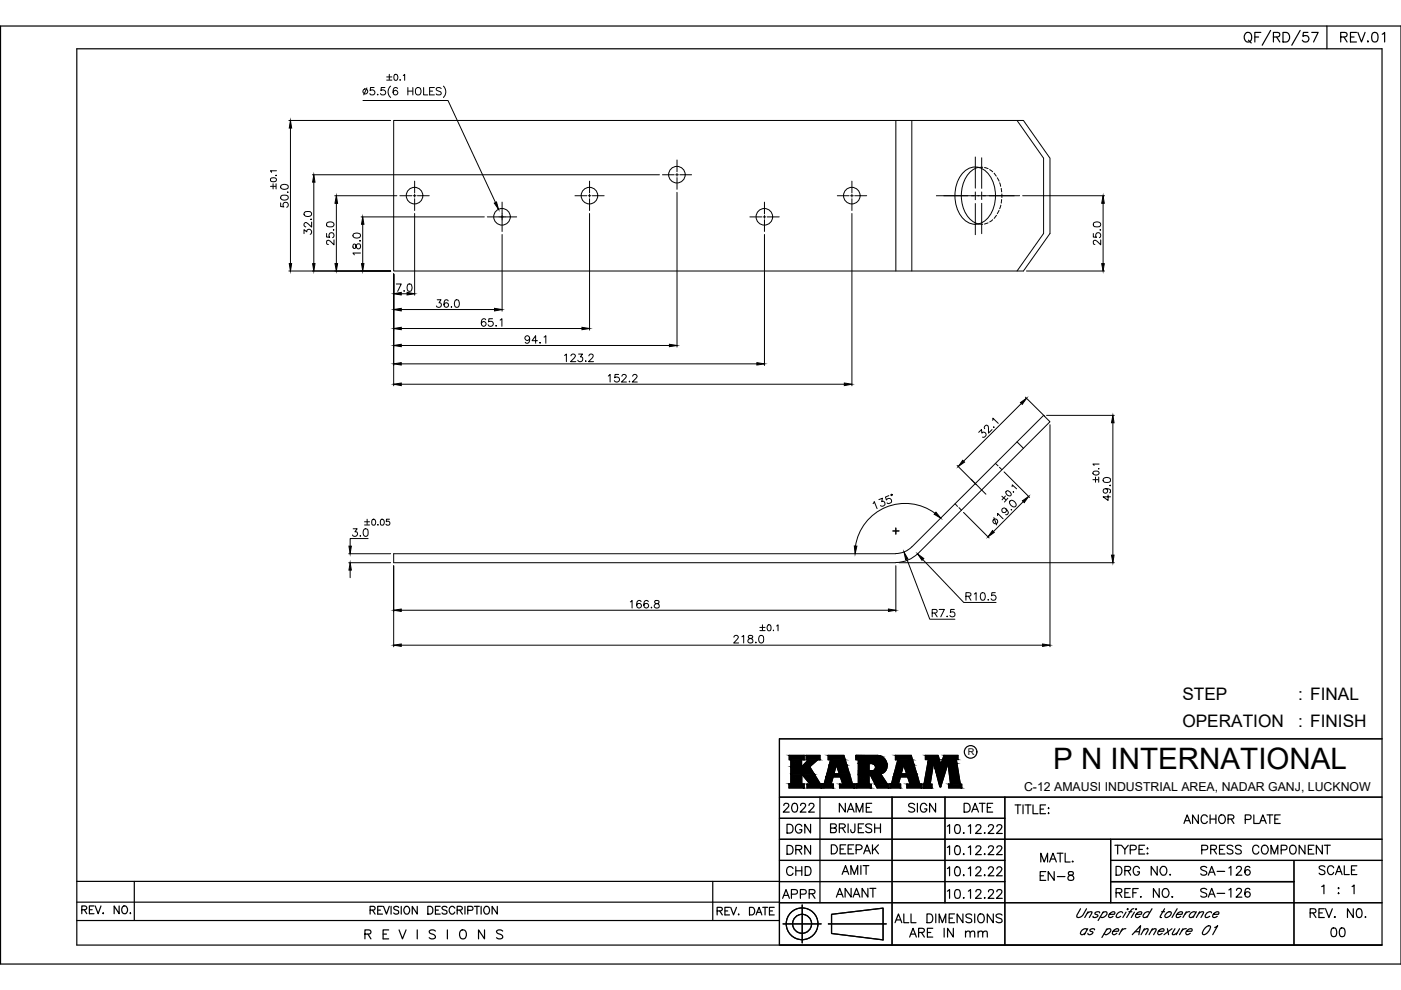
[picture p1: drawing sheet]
<svg xmlns="http://www.w3.org/2000/svg" width="297mm" height="210mm" viewBox="0 0 297 210" stroke-linecap="round" stroke-linejoin="round" font-family="sans-serif">
<!-- layer: 4 -->
<g fill="none" stroke="#000" stroke-width=".21">
<path d="M77.8 18.6l-.7 1.5M79.3 18.6h-.7l-.1 .6a.57 .57 0 0 1 .8 0 .57 .57 0 0 1 0 .8 .57 .57 0 0 1-.9-.2M81.6 18.6h-.8v.6a.58 .58 0 0 1 .8 0 .58 .58 0 0 1-.1 .9 .58 .58 0 0 1-.8-.3M82 16.3h1.1M82 17h1.1M82.5 15.8v1.1M82.8 18.3a1.58 1.58 0 0 0 0 2.4M83.7 15.8a.63 .63 0 0 1 .7 .5 .63 .63 0 0 1-.4 .7h-.2a.87 .87 0 0 1-.1-1.2zM84.3 18.8l-.1-.2a.51 .51 0 0 0-.8 .3 .88 .88 0 0 0 .4 1.2 .49 .49 0 0 0 .5-.4 .49 .49 0 0 0-.4-.6 .49 .49 0 0 0-.6 .5M84.8 16.9v.1zM85.5 16l.3-.2v1.2M86.5 18.6v1.5"/>
<path d="M86.5 19.3h1M87.5 18.6v1.5M88.2 18.8a.59 .59 0 0 1 .7-.2 .59 .59 0 0 1 .4 .5v.4a.59 .59 0 0 1-.6 .6 .59 .59 0 0 1-.6-.6zM89.8 18.6v1.5h.9M91.1 19.3h.6M92.1 18.6h-1v1.5h1M93.5 18.8a.6 .6 0 0 0-1 .1l.1 .2 .8 .3 .1 .3-.1 .4h-.8l-.1-.2M94 18.3a1.67 1.67 0 0 1 0 2.4M57.3 39.5h1.1M57.4 37.9l.5-.2a.53 .53 0 0 1 .7 .5 .72 .72 0 0 1-1.3 0zM57.9 39v1.1M58.5 37.1v.2z"/>
<path d="M58.5 39v1.1M58.6 36.2h-1.3l.3 .3M59.6 39.3l.6-.2a.74 .74 0 0 1 .9 .6 .92 .92 0 0 1-1.6 0zM61.2 25.5h21.6M61.6 27.1v28.8M66.2 37.1h73.6M66.5 38.6v17.3M76.9 21.3h18.1l10.1 21.6M80 20.1h.2zM59.5 43v.8l.7 .1a.56 .56 0 0 1 0-.9 .56 .56 0 0 1 .8 .1 .56 .56 0 0 1-.2 .9M59.6 41.6l.6-.2a.68 .68 0 0 1 .9 .6 .86 .86 0 0 1-.8 .4 .86 .86 0 0 1-.8-.6zM60.9 40.7h.2z"/>
<path d="M61.2 57.5h21.6M64.5 49.5v-.8l.6 .5a.53 .53 0 0 1 .8-.5 .53 .53 0 0 1-.1 1M64.5 45.1l.6-.3a.68 .68 0 0 1 1 .5 .82 .82 0 0 1-.8 .6 .82 .82 0 0 1-.8-.6zM66 46.4v.2zM66.1 47.1v1l-.8-.7-.5-.2-.3 .3v.3l.3 .3M69.2 49.5v.8h.7a.56 .56 0 0 1 0-.8 .56 .56 0 0 1 .9 .1 .56 .56 0 0 1-.3 .8M69.3 47.3a.91 .91 0 0 1 1.5 .4l-.3 .4h-1a.58 .58 0 0 1-.2-.8zM70.7 48.7v.1zM70.8 50.9v1l-.8-.7-.5-.3-.2 .2-.1 .4 .2 .3h.2M71 41.5h13.1M71.3 43.1v12.8M74.9 51.8a.61 .61 0 0 0 .1 .9l.4-.1 .1-.5a.47 .47 0 0 1 .5-.4 .47 .47 0 0 1 .4 .4l-.1 .6a.61 .61 0 0 1-.7-.1 .61 .61 0 0 1-.2-.6l-.2-.3z"/>
<path d="M74.9 49.6l.6-.2a.7 .7 0 0 1 .9 .6 .87 .87 0 0 1-.8 .5 .87 .87 0 0 1-.8-.6zM76.4 51v.2zM76.4 53.7h-1.6l.3 .3M76.6 46h26.1M76.9 47.6v8.3M83.5 58.1v23.7M87.9 45.3v17.3M105.8 46h1.3M106.5 45.4v1.2M106.5 49.7v16.3M125 45.3v24.7M143.5 40.8v32.8"/>
<path d="M162.1 49.7v27.8M180.6 45.3v36.5M216.8 41.5h17.4M217.6 57.5h16.6M231.8 49.5v.8h.7a.56 .56 0 0 1 0-.8 .56 .56 0 0 1 .8 .1 .56 .56 0 0 1-.2 .8M231.8 47.3a.91 .91 0 0 1 1.6 .4l-.3 .4h-1a.58 .58 0 0 1-.3-.8zM233.3 48.7v.1zM233.4 50.9v1l-1.2-1-.4 .2v.1v.5l.3 .1M233.9 43.1v12.8M84 60.2h1.1l-.8 1.6M85.1 62.3h1.2M85.1 65.6h19.7"/>
<path d="M85.1 69.7h38.3M85.1 73.3h56.8M85.1 77.1h75.4M85.7 61.7v.1zM86.5 60.3a.58 .58 0 0 1 .8 .2l.1 .4a.68 .68 0 0 1-.6 .9 1.03 1.03 0 0 1-.3-1.5zM92.7 63.6h.8l-.4 .6a.53 .53 0 0 1 .3 .8 .53 .53 0 0 1-.9-.1M95 63.8l-.4-.2a.87 .87 0 0 0-.5 .8 .87 .87 0 0 0 .5 .8 .49 .49 0 0 0 .5-.5 .49 .49 0 0 0-.5-.5 .49 .49 0 0 0-.5 .5M95.7 65.1h.1zM96.5 63.6a.5 .5 0 0 1 .8 .3l.1 .4a.68 .68 0 0 1-.6 .9 1.03 1.03 0 0 1-.3-1.6zM103 67.8l-.1-.1a.51 .51 0 0 0-.8 .2 .79 .79 0 0 0 .5 1.3 .5 .5 0 0 0 .5-.5 .5 .5 0 0 0-.5-.5 .5 .5 0 0 0-.5 .4M104.4 67.6h-.7l-.1 .7a.58 .58 0 0 1 .9-.1 .58 .58 0 0 1-.2 .9 .58 .58 0 0 1-.8-.3M105.1 69.1h.2z"/>
<path d="M106 67.9l.4-.3v1.6M112.3 71.7a.51 .51 0 0 1-.7 .5 .51 .51 0 0 1-.2-.8 .51 .51 0 0 1 .8 0 .83 .83 0 0 1-.5 1.4l-.3-.2M113.9 72.2h-1.1l.8-1v1.6M114.5 72.6v.2zM115.3 71.5l.4-.3v1.6M119.7 75.4l.4-.3v1.6M121.1 75.5l.3-.4h.3l.3 .3-.3 .5-.7 .8h1.1M122.7 75.1h.8l-.5 .6a.55 .55 0 0 1 .4 .8 .55 .55 0 0 1-.9-.1M124.1 76.6h.2zM124.9 75.5l.3-.4 .4 .1 .2 .2-.3 .5-.7 .8h1M129 79.7l.4-.3v1.6M131.2 79.4h-.8l-.1 .7a.58 .58 0 0 1 .9 0 .58 .58 0 0 1-.1 .9 .58 .58 0 0 1-.9-.3"/>
<path d="M131.9 79.8l.3-.4h.2l.4 .5-1 1.1h1M134.1 79.8l.3-.4h.3l.4 .5-1 1.1h1M85.1 81.5h93.9M133.4 80.9h.1zM202.9 98.7l4.1 4.1M207.5 91.7l.6-.6 .1 .7a.53 .53 0 0 1 .7 0 .53 .53 0 0 1 .1 .7 .53 .53 0 0 1-.7 .2M208.8 90.9l-.1-.5 .5-.3a.47 .47 0 0 1 .4 .6v1.1l.7-.7M210.5 89.1v-.4l1.2 1.1M210.7 90.5l.1 .1zM216.5 85.6l-12.2 12.2M217.4 84.2l4.1 4.1M221.9 88.1h14.3"/>
<path d="M222.6 90.1v47M232.9 99.3v.2zM233 98.4h-1.3l.3 .3M236 89.6v28.1M73.9 119.3h8.9M73.9 117.4h8.9M74.9 112.1h.8l-.4 .6a.52 .52 0 0 1 .4 .9 .52 .52 0 0 1-1-.2M78 114.2h-3.8v1.6M83.5 119.9v17.2M185.1 106.8l.3-.4 .6 1.4M186.3 105.9l.8-.3-.2 .8a.54 .54 0 0 1 .7 .6 .54 .54 0 0 1-.9 .2M188.5 105.1l-.8 .3 .2 .6a.56 .56 0 0 1 .8-.3 .56 .56 0 0 1 .2 .9 .56 .56 0 0 1-.8 0"/>
<path d="M189.3 112.6h1.3M189.9 111.9v1.4M189.9 119.9v9.8M190.6 119.3h45.6M192.3 118.5l4.8 12.8h5.4M195.7 118.6l8.6 9.1h6.9M198.2 108.8a10.6 10.6 0 0 0-16.8 7M204.3 108.6l5.4 5.5M210.7 109.7l.6 1.6M211.5 109.3v-.4l1.2 1.1M212.4 105.2l.8 .7M212.9 100l5.4 5.5"/>
<path d="M213.2 105.2l-.7 .8M213.3 107.9a.51 .51 0 0 1-.3 .8 .51 .51 0 0 1-.6-.5 .51 .51 0 0 1 .6-.5l.3 .2a.8 .8 0 0 1 .3 1.2h-.4M213.3 104.2h.1a.69 .69 0 0 1 .8 .1 .69 .69 0 0 1 .1 .8l-.7-.1-.4-.6zM213.7 105.6l-.7 .8M214.2 106.1a.88 .88 0 0 1 1 .3 .88 .88 0 0 1 .1 1 .88 .88 0 0 1-1-.3 .88 .88 0 0 1-.1-1zM214.4 108l.1 .1zM214.6 103.2v-.4l.9 .8M214.8 104.3l.1 .1zM216.9 106.4l-6.3 6.3M231.7 101.7h1.1M231.8 100l.5-.1a.55 .55 0 0 1 .7 .4 .7 .7 0 0 1-.7 .4 .7 .7 0 0 1-.6-.5zM232.3 101.1v1.1"/>
<path d="M232.9 101.1v1.1M234 101.5a.79 .79 0 0 1 .9-.3 .79 .79 0 0 1 .5 .9l-.3 .1h-.9a.51 .51 0 0 1-.2-.7zM234.4 103.6a.49 .49 0 0 1 .4 .7 .49 .49 0 0 1-.7 .2 .49 .49 0 0 1 0-.8l.3-.1a.76 .76 0 0 1 1 .6v.3h-.2M234.9 105v1.1l-1-.8h1.5M235.4 102.8v.2zM74.2 120.9v1.6M85.1 136.8h136M85.1 129.4h103.3M133.6 127.6l.4-.3v1.6M135.9 127.6a.44 .44 0 0 0-.7-.2 .9 .9 0 0 0 .3 1.5 .5 .5 0 0 0 .5-.5 .5 .5 0 0 0-.5-.5 .5 .5 0 0 0-.5 .5M137.4 127.6a.44 .44 0 0 0-.6-.2 .9 .9 0 0 0 .3 1.5 .5 .5 0 0 0 .4-.5 .5 .5 0 0 0-.5-.5 .5 .5 0 0 0-.5 .5M138 128.8h.2z"/>
<path d="M138.9 127.4a.33 .33 0 0 0 .2 .5l.2 .1a.47 .47 0 0 1 .5 .4 .47 .47 0 0 1-.4 .5l-.6-.2a.57 .57 0 0 1 .1-.6 .57 .57 0 0 1 .6-.2 .33 .33 0 0 0 .1-.5zM155.6 135.1l.3-.4h.3l.3 .3-.2 .6-.7 .7h1M157.3 135l.4-.3v1.6M158.7 134.8v.5l.5 .1a.47 .47 0 0 1 .4 .4 .47 .47 0 0 1-.4 .5l-.5-.1a.61 .61 0 0 1 0-.7 .61 .61 0 0 1 .6-.2h.2l.1-.4a.65 .65 0 0 0-.9-.1zM160.2 136.2h.1zM161.1 134.8a.51 .51 0 0 1 .8 .2v.4a.68 .68 0 0 1-.4 .9h-.2a.99 .99 0 0 1-.2-1.5zM161.1 133h1.1M161.1 133.7h1.1M161.7 132.5v1.1M162.8 132.5h.3a.76 .76 0 0 1 0 1.2h-.3l-.2-.5zM164 133.6v.1zM164.7 132.7l.3-.2v1.2"/>
<path d="M197.6 130l.9-.1 .2-.3-.1-.3-1-.1v1.6M198.1 130l.6 .8M199.1 129.2h1.1l-.7 1.6M200.7 130.7h.2zM202.3 129.2h-.7l-.1 .7a.56 .56 0 0 1 .8 0 .56 .56 0 0 1-.1 .8 .56 .56 0 0 1-.8-.2M204.8 126.4l.9-.1 .1-.5-1-.1v1.6M205.3 126.4l.6 .9M206.6 126l.4-.3v1.6M208.1 125.7a.51 .51 0 0 1 .7 .3l.1 .3a.74 .74 0 0 1-.6 1 1.05 1.05 0 0 1-.2-1.6zM209.5 127.2h.1zM211 125.7h-.7l-.1 .6a.56 .56 0 0 1 .9 0 .56 .56 0 0 1-.2 .9 .56 .56 0 0 1-.8-.3"/>
<circle cx="77.5" cy="19.4" r=".53"/>
<circle cx="189" cy="104.9" r=".15"/>
<circle cx="211" cy="110.5" r=".52"/>
</g>
<g fill="#000" stroke="#000" stroke-width=".21">
<path d="M61.6 25.5l.2 1.6h-.5zM66.5 37.1l.3 1.5h-.5zM61.3 55.9h.5l-.2 1.6zM66.3 55.9h.5l-.3 1.6zM71.3 41.5l.3 1.6h-.6zM71 55.9h.6l-.3 1.6zM76.9 46l.3 1.6h-.5zM76.7 55.9h.5l-.3 1.6zM104.8 43.1l.5-.3 .4 1.6zM233.6 55.9h.5l-.2 1.6zM233.9 41.5l.2 1.6h-.5zM83.5 62.3l1.6-.3v.5z"/>
<path d="M83.5 65.6l1.6-.2v.5zM83.5 69.7l1.6-.3v.5zM83.5 73.3l1.6-.3v.5zM83.5 77.1l1.6-.2v.5zM86.3 62l1.6 .3-1.6 .2zM104.8 65.4l1.7 .2-1.7 .3zM123.4 69.4l1.6 .3-1.6 .2zM141.9 73l1.6 .3-1.6 .2zM160.5 76.9l1.6 .2-1.6 .3zM83.5 81.5l1.6-.3v.6zM179 81.2l1.6 .3-1.6 .3zM204.1 97.6l.4 .4-1.3 .9z"/>
<path d="M216.4 85.4l1.3-1-1 1.3zM236 88.1l.2 1.5h-.5zM74 115.8h.5l-.3 1.6zM181.1 115.8h.6l-.4 1.6zM191.7 117.1l.8 1.4-.5 .1zM194.5 117.4l1.4 1-.4 .4zM198.4 108.6l1.1 1.3-1.4-.9zM210.4 112.5l.4 .4-1.3 .9zM216.8 106.2l1.3-.9-.9 1.3zM235.7 117.7h.5l-.2 1.6zM74.2 119.3l.3 1.6h-.5zM83.5 136.8l1.6-.3v.5z"/>
<path d="M83.5 129.4l1.6-.3v.5zM188.4 129.1l1.5 .3-1.5 .2zM221.1 136.5l1.5 .3-1.5 .2z"/>
</g>
<!-- layer: 1 -->
<g fill="none" stroke="#000" stroke-width=".21">
<path d="M83.5 25.5h133.5l5.6 8v16l-5.6 8h-133.5zM189.9 25.5v32M193.3 25.5v32M204.2 36.6a3.4 3.4 0 0 1 5.6 .6 7.6 7.6 0 0 1-1.1 9.7 3.4 3.4 0 0 1-5-1.1 7.8 7.8 0 0 1 .5-9.2zM207.4 35.5a5.5 5.5 0 0 0-3.5 5 6.7 6.7 0 0 0 2.9 6.7l.6 .3M215.6 25.5l5.7 8v16l-5.7 8M215.6 93.7l1.4 1.4M189.9 117.4h-106.4v1.9h106.4M194.7 117.3a6.7 6.7 0 0 1-4.8 2M194.7 117.3l27.9-27.9-1.3-1.3-28 27.9a4.8 4.8 0 0 1-3.4 1.4"/>
<circle cx="143.5" cy="37" r="1.76"/>
<circle cx="87.9" cy="41.5" r="1.76"/>
<circle cx="106.4" cy="46" r="1.76"/>
<circle cx="125" cy="41.5" r="1.76"/>
<circle cx="162.1" cy="46" r="1.76"/>
<circle cx="180.6" cy="41.5" r="1.76"/>
</g>
<!-- layer: 3 -->
<g fill="none" stroke="#000" stroke-width=".21">
<path d="M208.4 35.5h-.9M208.7 35.5l.8 .2M209.8 36l.7 .4M210.8 36.7l.4 .7M211.4 37.7l.4 .7M211.9 38.7l.3 .8M212.3 39.9l.1 .8M207.5 47.5l.9 .1M209.5 47.3l-.8 .2M210.5 46.6l-.7 .4M211.3 45.6l-.5 .7M211.8 44.6l-.4 .7"/>
<path d="M212.2 43.5l-.3 .8M212.4 42.3l-.1 .8M212.4 41.1v.8M211.1 98.3l.5 .5M211.9 99.1l.5 .5M202.5 106.8l.5 .6M203.3 107.6l.6 .6"/>
</g>
<!-- layer: 2 -->
<g fill="none" stroke="#000" stroke-width=".21">
<path d="M87.9 38.4v2.5M125 38.4v2.5M140.4 37.1h2.5M143.2 37.1h.6M143.5 33.9v2.5M143.5 36.8v.6M143.5 37.6v2.5M144.1 37.1h2.5M180.6 38.4v2.5M206.8 33.3v6.6M208.1 33.5v6.4M84.8 41.5h2.5"/>
<path d="M87.6 41.5h.6M87.9 41.2v.6M87.9 42.1v2.5M88.5 41.5h2.5M103.3 46h2.6M106.2 46h.6M106.5 42.9v2.5M106.5 45.7v.6M106.5 46.6v2.5M107 46h2.5M121.9 41.5h2.5M124.7 41.5h.6"/>
<path d="M125 41.2v.6M125 42.1v2.5M125.6 41.5h2.5M159 46h2.5M161.8 46h.6M162.1 42.9v2.5M162.1 45.7v.6M162.1 46.6v2.5M162.7 46h2.5M177.5 41.5h2.5M180.3 41.5h.6M180.6 41.2v.6"/>
<path d="M180.6 42.1v2.5M181.2 41.5h2.6M198.5 41.5h17.7M206.8 40.7v1.6M206.8 43.2v6.6M208.1 40.7v1.6M208.1 43.1v6.4M205.9 101.6l3.1 3.2"/>
</g>
<!-- layer: LAYOUT -->
<g fill="none" stroke="#000" stroke-width=".25">
<path d="M.1 5.5h296.9v198.9h-296.9zM16.3 10.3h276.7v190.1h-276.7zM264 7.2a.75 .75 0 0 1 .9-.3 .75 .75 0 0 1 .5 .7 .89 .89 0 0 1-.2 1 .89 .89 0 0 1-1 .2 1.19 1.19 0 0 1-.2-1.6zM264.7 8.5l.6 .6M266.1 7.8h.8M267.3 6.9h-1.2v2M269.4 6.4l-1.8 3.2M270 7.8l1.2-.1 .1-.3v-.4l-.4-.1h-.9v2M270.7 7.8l.6 1.1M272 6.9h.7a1.06 1.06 0 0 1 .7 1 1.06 1.06 0 0 1-.7 1h-.7zM275.7 6.4l-1.8 3.2M277.3 6.9h-1v.8a.74 .74 0 0 1 1.1 0 .74 .74 0 0 1-.2 1.1 .74 .74 0 0 1-1.1-.3"/>
<path d="M278.1 6.9h1.4l-1 2M281.3 5.5v4.8M284.3 7.8l1.1-.1 .2-.3-.1-.4-.4-.1h-.8v2M284.9 7.8l.7 1.1M286.3 7.8h.8M287.6 6.9h-1.3v2h1.3M287.9 6.9l.8 2 .7-2M290 8.7l.1 .1-.1 .1zM291.1 7a.69 .69 0 0 1 1 .3 1.77 1.77 0 0 1-.2 1.5 .69 .69 0 0 1-1-.3 1.73 1.73 0 0 1 .2-1.5zM293.1 7.3l.5-.4v2M293 156.6h-127.7v43.8h127.7M165.3 173.5h47.7"/>
<path d="M165.3 169h127.7M165.3 177.9h127.7M167.3 160.2h3.2v.9h-.5v1.5l1.4-1.5h-.5v-.9h2.9v.9h-.4l-1.7 1.5 2.2 3.6h.3v.9h-3.1v-.8h.6l-1.7-2.2v2.1h.5v.9h-3.2v-.9h.4v-5.1h-.4zM173.8 169v22.4M175.6 160.2h3.3l1.8 6.1h.5v.8h-3.2v-.8h.7l-.5-1.6h-1.6l-.4 1.5h.5v.9h-2.3v-.9h.3l1.4-5.1h-.5zM177.3 162.2l.7 1.9h-1.2zM185 161.9h-.7v1.5h.8a.78 .78 0 0 0 .5-.8 .78 .78 0 0 0-.6-.7M186 160.2a2.05 2.05 0 0 1 2 2.4M186 160.2h-4.5v.9h.5v5.1h-.5v.9h3.2v-.8h-.4v-2h.2l1.5 2.8h2.5v-.8h-.3l-1.5-2.2M188 162.7a1.63 1.63 0 0 1-1.3 1.3M189.1 169v31.4M189.9 160.2h3.3l1.8 6.1h.4v.8h-3.1v-.8h.6l-.5-1.6h-1.5l-.4 1.5h.5v.9h-2.3v-.9h.3l1.4-5.1h-.5z"/>
<path d="M191.6 162.2l.6 1.9h-1.1zM196.2 160.2h2.7l.6 1.9 .6-1.9h3v.9h-.3l.8 5.2h.3v.8h-2.8v-.8h.4l-.5-4.4-1.5 4.9h-.3l-1.3-5-.7 4.5h.4v.8h-1.9v-.8h.2l.9-5.2h-.6zM200.3 169v22.4M200.9 179.7l.4-.4v1.9M200.9 175.2l.4-.3v1.8M202.6 179.4a.61 .61 0 0 1 .9 .3 .96 .96 0 0 1-.6 1.5 1.23 1.23 0 0 1-.3-1.8zM202.6 174.9a.61 .61 0 0 1 .9 .3 .96 .96 0 0 1-.6 1.5 1.23 1.23 0 0 1-.3-1.8zM204.2 176.6h.2zM205.3 179.7l.5-.4v1.9M205.3 175.2l.5-.3v1.8M206.9 179.8l.3-.5 .7 .2a.61 .61 0 0 1-.2 .8l-.9 .9h1.3M206.9 175.3l.3-.4 .7 .1a.61 .61 0 0 1-.2 .8l-.9 .9h1.3"/>
<path d="M208.7 176.6h.2zM209.6 179.8l.3-.5 .7 .2a.61 .61 0 0 1-.2 .8l-.9 .9h1.2M209.6 175.3l.3-.4 .7 .1a.61 .61 0 0 1-.2 .8l-.9 .9h1.2M211.4 179.8v-.3l.3-.2 .6 .2a.61 .61 0 0 1-.1 .8l-.9 .9h1.2M211.4 175.3v-.3l.3-.1 .6 .1a.61 .61 0 0 1-.1 .8l-.9 .9h1.2M213 169v31.4M215.2 170.7h1.2M215.8 170.7v1.8M216.9 170.7v1.8M217.3 170.7h1.3M218 170.7v1.8M219 170.7v1.8h1.1"/>
<path d="M220.5 171.5h.8M221.7 170.7h-1.2v1.8h1.2M222.2 171.4h.2zM222.2 172.4h.2zM235.5 177.9v13.5M236.4 179.2h1.2M237 179.2v1.9M237.8 179.2l.7 .9v1M239.2 179.2l-.7 .9M242.7 179.2h-1.2v1.9M243.3 179.8l.1 .1-.1 .1zM16.3 186.9h196.7"/>
<path d="M16.3 195.2h149M16.3 191.3h149M17.3 192.9l.9-.1 .2-.3-.1-.3-.3-.1h-.7v1.6M17.9 192.9l.5 .8M19 192.9h.5M19.9 192.1h-.9v1.6h.9M20.2 192.1l.6 1.6 .6-1.6M21.8 193.6h.2zM25.3 192.1v1.6l-1.1-1.6v1.6M25.9 192.3a.74 .74 0 0 1 1.1 .1 .74 .74 0 0 1-.1 1.1l-.2 .1a.79 .79 0 0 1-.9-.3 .79 .79 0 0 1 .1-1zM27.6 193.6v.1zM28.5 186.9v8.2"/>
<path d="M77.4 198h1.1l.1-.3v-.4l-.4-.1h-.8v1.9M78 198l.6 1.1M78.5 193l.9-.1 .1-.3-.1-.4h-.9v1.6M79 193l.5 .8M80.1 193h.6M81.1 192.2h-1v1.6h1M81.2 198h.7M81.3 192.2l.6 1.6 .6-1.6M82.4 197.2h-1.2v1.9h1.2M82.9 192.2v1.6M84.5 192.4a.59 .59 0 0 0-.5-.3 .59 .59 0 0 0-.5 .4l.3 .4 .6 .2 .1 .5a.65 .65 0 0 1-1 0M84.6 197.2l.7 1.9 .8-1.9"/>
<path d="M85.1 192.2v1.6M85.9 192.2a.82 .82 0 0 1 1 .6 .82 .82 0 0 1-.5 1 .88 .88 0 0 1-.8-.6 .88 .88 0 0 1 .3-1zM88.5 192.2v1.6l-1.1-1.6v1.6M88.5 197.2v1.9M90.7 192.2h.6a.91 .91 0 0 1 .5 .8 .91 .91 0 0 1-.5 .8h-.6zM92.3 197.4a.77 .77 0 0 0-1.3 .2l.2 .3 .9 .4 .2 .2v.3a.92 .92 0 0 1-1.3 0M92.3 193h.6M93.3 192.2h-1v1.6h1M94.8 192.4a.59 .59 0 0 0-.6-.3 .59 .59 0 0 0-.5 .4l.3 .4 .6 .2 .2 .5a.65 .65 0 0 1-1.1 0M94.9 197.2v1.9M96.4 192.5a.61 .61 0 0 0-.7-.3 .61 .61 0 0 0-.5 .6 .68 .68 0 0 0 .3 .9 .68 .68 0 0 0 .8-.1l.1-.2M96.9 193l1-.1 .1-.3-.1-.3-.3-.1h-.7v1.6"/>
<path d="M97.5 193l.5 .8M97.6 197.4a.71 .71 0 0 1 .8-.2 .71 .71 0 0 1 .5 .7v.4a.72 .72 0 0 1-.7 .8 .72 .72 0 0 1-.8-.8zM98.6 192.2v1.6M99.2 193h.7a.42 .42 0 0 0 .4-.4 .42 .42 0 0 0-.4-.4h-.7v1.6M100.6 192.2h1M101.1 192.2v1.6M102 192.2v1.6M102.7 197.2v1.9l-1.2-1.9v1.9M102.9 192.2a.82 .82 0 0 1 .9 .6 .82 .82 0 0 1-.5 1 .88 .88 0 0 1-.7-.6 .88 .88 0 0 1 .3-1zM105.4 192.2v1.6l-1.1-1.6v1.6M106.6 197.4a.77 .77 0 0 0-1.3 .2l.2 .3 1 .4 .1 .5a.92 .92 0 0 1-1.3 0M151.1 186.9v8.3"/>
<path d="M165.3 182.4h47.7M165.3 191.4h127.7M166 195.9h8.1M170.1 191.9v8M175.6 195.9h12.3M176.3 193.9l10.9-1.4v6.8l-10.9-1.4zM200.9 184.2l.4-.4v1.9M200.9 188.9l.4-.3v1.9M202.6 183.9a.55 .55 0 0 1 .9 .3 .96 .96 0 0 1-.6 1.5 1.23 1.23 0 0 1-.3-1.8zM202.6 188.7a.61 .61 0 0 1 .9 .2 1.26 1.26 0 0 1-.4 1.6h-.2a1.23 1.23 0 0 1-.3-1.8zM204.2 190.4h.2zM204.3 181v.2z"/>
<path d="M204.3 185.5v.2zM205.3 184.2l.5-.4v1.9M205.3 188.9l.5-.3v1.9M206.9 184.2l.3-.4h.4l.3 .2a.61 .61 0 0 1-.2 .8l-.9 .9h1.3M206.9 189.1l.3-.5 .7 .2a.6 .6 0 0 1-.2 .8l-.9 .9h1.3M208.7 190.4h.2zM208.8 181v.2zM208.8 185.5v.2zM209.6 184.2l.3-.4h.4l.3 .2a.61 .61 0 0 1-.2 .8l-.9 .9h1.2M209.6 189.1l.3-.5 .7 .2a.6 .6 0 0 1-.2 .8l-.9 .9h1.2M211.4 184.2a.56 .56 0 0 1 .8-.3l.1 .1a.61 .61 0 0 1-.1 .8l-.9 .9h1.2M211.4 189.1v-.3l.3-.2 .6 .2a.6 .6 0 0 1-.1 .8l-.9 .9h1.2"/>
<path d="M220.7 182.8v-1.9l.7 1.9 .7-1.9v1.9M222.5 182.8l.8-1.9 .7 1.9M224.1 180.9h1.3M224.8 180.9v1.9M225.8 180.9v1.9h1.1M229.1 192.7l-.8 1.3v.5a1 1 0 0 0 1.3-.5l.8-1.3M230.4 197.2v-.2a.97 .97 0 0 0-1.3 1 .65 .65 0 0 0 1-.1M230.5 193.6a.86 .86 0 0 1 1-.2l-.5 1.1M230.6 196.9l-.7 1.3M230.7 193.3l-.7 1.2M232.1 197.2v-.2a.66 .66 0 0 0-1 .4l.6 .2-.1 .3a.69 .69 0 0 1-.9 .1v-.1M233.1 193.6l.1-.2a.69 .69 0 0 0-1.1 .4l.7 .2-.1 .3a.88 .88 0 0 1-1 .2l.1-.2"/>
<path d="M233.8 193.6a.72 .72 0 0 1 .8-.2 .95 .95 0 0 1-1.2 1.1l-.1-.2M233.9 193.3l-1.1 1.9M234.6 197.2a.72 .72 0 0 1 .8-.2 .95 .95 0 0 1-1.2 1l-.1-.1M234.7 196.9l-1.1 1.9M235.2 193.9h1l.2-.4a.87 .87 0 0 0-1 0 .87 .87 0 0 0-.3 1 .72 .72 0 0 0 .9-.2M235.5 182.4h57.5M236 197.5h1.1l.1-.4a.87 .87 0 0 0-1 0 .87 .87 0 0 0-.3 .9 .6 .6 0 0 0 .9-.1M238 196.9l-.7 1.3M238 193.6l-.1-.2a.95 .95 0 0 0-1.2 1.1 .72 .72 0 0 0 .9-.2M238.7 196.9a1.06 1.06 0 0 0-1 .6M238.7 193.4l-.6 1.1M239.3 193.3h.7"/>
<path d="M239.6 180.2h.8a.49 .49 0 0 0 .5-.5 .49 .49 0 0 0-.5-.5h-.8v1.9M240.1 198.2l1.7-1.9-.3 1.9M240.4 192.7l-.4 .1-.2 .3-.9 1.4M240.5 193.4l-.7 1.1M240.7 197.5h.8M240.9 193.9h1.1l.1-.4a.86 .86 0 0 0-1 0 .86 .86 0 0 0-.3 1 .72 .72 0 0 0 .9-.2M241.5 180.1h.7M242.4 197.3l.7-.4 .3 .1-.5 1.2M242.6 196.9l-.7 1.3M243.2 181h.2zM243.7 193.6v-.2a.97 .97 0 0 0-1.3 1.1 .77 .77 0 0 0 .9-.2M244.1 197.3l.7-.4 .3 .1-.5 1.2"/>
<path d="M244.2 192.7l-1.1 1.8M244.3 196.9l-.7 1.3M245.6 197.5h1.1l.1-.4a.86 .86 0 0 0-1 0 .86 .86 0 0 0-.3 .9 .6 .6 0 0 0 .9-.1M246.3 193.3h.6M246.9 192.7l-.9 1.5-.1 .3h.4M247.4 193.6a.59 .59 0 0 1 1 0 1.05 1.05 0 0 1-1.4 .9v-.5zM247.5 196.9l.3 1.3M248.5 196.9l-1.7 1.3M249.1 196.9l-.6 1.1 .4 .2 .7-.4M249.5 193.9h1.1l.1-.4a.83 .83 0 0 0-1 .1 .83 .83 0 0 0-.2 .9l.8-.2M249.6 192.7l-1.1 1.8M250.1 196.9l-.7 1.3"/>
<path d="M250.8 196.9l-.7 1.3M251.5 196.9a1.06 1.06 0 0 0-1 .6M251.5 193.3l-.7 1.2M251.6 197.5h1l.2-.4a.86 .86 0 0 0-1 0 .86 .86 0 0 0-.3 .9l.4 .2 .5-.3M252.3 193.3a1.06 1.06 0 0 0-1.1 .6M253.5 193.6l-.1-.2a.92 .92 0 0 0-1.2 1.1 .72 .72 0 0 0 .9-.2M253.6 193.3l-.7 1.2M254.2 193.6a.86 .86 0 0 1 1-.2l-.6 1.1M254.4 193.3l-.8 1.2M255.6 196.7l.8-.4 .3 .1-.2 .7a1.2 1.2 0 0 1-1.5 .9 1.84 1.84 0 0 1 .6-1.3zM256.9 193.6l-.1-.2a.97 .97 0 0 0-1.2 1.1 .77 .77 0 0 0 .9-.2M257.2 193.9h1.1l.1-.4a.87 .87 0 0 0-.9 0 .87 .87 0 0 0-.3 1 .77 .77 0 0 0 .9-.2"/>
<path d="M257.5 196.7l.7-.4-1.1 1.9M274.3 186.9h-38.8h38.8M274.3 182.4v18M277.8 193.6l1-.1 .2-.3-.1-.4-.3-.1h-.8v1.8M278.4 193.6l.6 .9M279.6 193.6h.8M280.2 188l.5-.4v1.9M280.8 192.7h-1.2v1.8M281 192.7l.8 1.8 .7-1.8M283.7 188.3h.2l-.1 .1zM283.8 189.3l.1 .1-.1 .1zM286.7 188l.4-.4v1.9"/>
<path d="M286.9 192.7v1.8l-1.2-1.8v1.8M287.8 192.8a.59 .59 0 0 1 .9 .3 1.21 1.21 0 0 1-.4 1.4h-.2a1.23 1.23 0 0 1-.3-1.7zM289.5 194.4v.1z"/>
<circle cx="205.8" cy="159.4" r="1.33"/>
<circle cx="170.1" cy="195.9" r="3.4"/>
<circle cx="170.1" cy="195.9" r="2.01"/>
</g>
<g fill="#000" stroke="#000" stroke-width=".21">
<path d="M185.1 161.9h3zM195.7 166.3h1.9v.8z"/>
<path d="M167.7 162.6h4zM167.7 162.6h4z"/>
<path d="M167.7 161.1l2.3 1.5v-1.5zM167.7 161.1l2.3 1.5h-2.3z"/>
<path d="M167.7 164.1l2.3 2.1v-2.1zM167.7 164.1l2.3 2.1h-2.3z"/>
<path d="M167.3 166.2h2.7zM167.3 166.2h2.7z"/>
<path d="M167.3 160.2l3.2 .9v-.9zM167.3 160.2l3.2 .9h-3.2z"/>
<path d="M167.3 166.2l3.2 .9v-.9zM167.3 166.2l3.2 .9h-3.2z"/>
<path d="M167.7 162.6l5 1.5-1-1.5zM167.7 162.6l5 1.5h-5z"/>
<path d="M170 164.1l3.9 2.1-1.2-2.1zM170 164.1l3.9 2.1h-2.2z"/>
<path d="M171.4 161.1l.3 1.5 1.7-1.5zM171.4 161.1l.3 1.5h-1.7z"/>
<path d="M170.9 160.2l2.9 .9v-.9zM170.9 160.2l2.9 .9h-2.9z"/>
<path d="M171.7 166.2l2.5 .1zM171.7 166.2l2.5 .1z"/>
<path d="M171.1 166.3l3.1 .8v-.8zM171.1 166.3l3.1 .8h-3.1z"/>
<path d="M175.1 164.7l1.1 1.5 .4-1.5zM175.1 164.7l1.1 1.5h-1.5z"/>
<path d="M174.4 166.2l2.3 .9v-.9zM174.4 166.2l2.3 .9h-2.3z"/>
<path d="M175.8 162.2h1.5zM175.8 162.2h1.5z"/>
<path d="M175.8 162.2l1 1.9 .5-1.9zM175.8 162.2l1 1.9h-1.5z"/>
<path d="M178.7 166.3h2.5zM178.7 166.3h2.5z"/>
<path d="M175.6 160.2l3.6 .9-.3-.9zM175.6 160.2l3.6 .9h-3.6z"/>
<path d="M176.1 161.1l3.5 1.1-.4-1.1zM176.1 161.1l3.5 1.1h-3.8z"/>
<path d="M177.3 162.2h2.3zM177.3 162.2h2.3z"/>
<path d="M177.3 162.2l2.8 1.9-.5-1.9zM177.3 162.2l2.8 1.9h-2.1z"/>
<path d="M175.3 164.1l5 .6-.2-.6zM175.3 164.1l5 .6h-5.2z"/>
<path d="M178.2 164.7l2.5 1.6-.4-1.6zM178.2 164.7l2.5 1.6h-2z"/>
<path d="M178 166.3l3.2 .8v-.8zM178 166.3l3.2 .8h-3.2z"/>
<path d="M182 161.9l2.3 1.5v-1.5zM182 161.9l2.3 1.5h-2.3z"/>
<path d="M182 164.3l2.3 1.9v-1.9zM182 164.3l2.3 1.9h-2.3z"/>
<path d="M181.5 166.2l2.8 .1zM181.5 166.2l2.8 .1z"/>
<path d="M181.5 166.3l3.2 .8v-.8zM181.5 166.3l3.2 .8h-3.2z"/>
<path d="M181.5 160.2h4.9zM181.5 160.2h4.9z"/>
<path d="M181.5 160.2l5.3 .1zM181.5 160.2l5.3 .1z"/>
<path d="M182 164.1l4.9 .2-.2-.2zM182 164.1l4.9 .2h-4.9z"/>
<path d="M181.5 160.3l5.6 .2-.3-.2zM181.5 160.3l5.6 .2h-5.6z"/>
<path d="M184.5 164.3l3.7 2-1.3-2zM184.5 164.3l3.7 2h-2.7z"/>
<path d="M182 164h5zM182 164l4.7 .1z"/>
<path d="M181.5 160.5l5.9 .2-.3-.2zM181.5 160.5l5.9 .2h-5.9z"/>
<path d="M182 163.8l5 .2 .3-.2zM182 163.8l5 .2h-5z"/>
<path d="M181.5 160.7l6.1 .2-.2-.2zM181.5 160.7l6.1 .2h-6.1z"/>
<path d="M182 163.7l5.3 .1 .2-.1zM182 163.7l5.3 .1h-5.3z"/>
<path d="M181.5 160.9l6.2 .2-.1-.2zM181.5 160.9l6.2 .2h-6.2z"/>
<path d="M182 163.4l5.7 .1zM182 163.4l5.7 .1z"/>
<path d="M182 163.5l5.5 .2 .2-.2zM182 163.5l5.5 .2h-5.5z"/>
<path d="M182 161.1l5.8 .2-.1-.2zM182 161.1l5.8 .2h-5.8z"/>
<path d="M185.2 163.4h2.5zM185.1 163.4h2.6z"/>
<path d="M182 161.3l6 .3-.2-.3zM182 161.3l6 .3h-6z"/>
<path d="M185.4 163.3h2.4zM185.2 163.4h2.5z"/>
<path d="M185.4 163.2h2.5zM185.4 163.2h2.5z"/>
<path d="M185.4 163.2h2.5zM185.4 163.2l2.4 .1z"/>
<path d="M185.5 163.1h2.4zM185.5 163.1l2.4 .1h-2.5z"/>
<path d="M182 161.6l6 .3v-.3zM182 161.6l6 .3h-6z"/>
<path d="M185.6 162.9l2.4 .1zM185.6 162.9l2.4 .1z"/>
<path d="M185.6 163l2.3 .1 .1-.1zM185.6 163l2.3 .1h-2.4z"/>
<path d="M185 161.9h3.1zM185 161.9h3.1zM185.1 161.9h3z"/>
<path d="M185.6 162.6l2.4 .1zM185.6 162.6l2.4 .1z"/>
<path d="M185.6 162.7l2.4 .1v-.1zM185.6 162.7l2.4 .1h-2.4z"/>
<path d="M185.6 162.8l2.4 .1v-.1zM185.6 162.8l2.4 .1h-2.4z"/>
<path d="M185.1 161.9l3 .1zM185.1 161.9l3 .1z"/>
<path d="M185.2 162l2.9 .1zM185.2 162l2.9 .1z"/>
<path d="M185.4 162.1l2.7 .1v-.1zM185.4 162.1l2.7 .1h-2.6z"/>
<path d="M185.5 162.2l2.6 .1zM185.5 162.2l2.6 .1z"/>
<path d="M185.5 162.3l2.6 .1zM185.5 162.3l2.6 .1z"/>
<path d="M185.5 162.4l2.6 .1v-.1zM185.5 162.4l2.6 .1h-2.5z"/>
<path d="M185.6 162.5l2.4 .1 .1-.1zM185.6 162.5l2.4 .1h-2.4z"/>
<path d="M185.5 166.3l3 .8v-.8zM185.5 166.3l3 .8h-2.5z"/>
<path d="M189.4 164.7l1.1 1.5 .4-1.5zM189.4 164.7l1.1 1.5h-1.5z"/>
<path d="M188.7 166.2l2.3 .9v-.9zM188.7 166.2l2.3 .9h-2.3z"/>
<path d="M190.1 162.2h1.5zM190.1 162.2h1.5z"/>
<path d="M190.1 162.2l1 1.9 .5-1.9zM190.1 162.2l1 1.9h-1.5z"/>
<path d="M192.9 166.3h2.5zM192.9 166.3h2.5z"/>
<path d="M189.9 160.2l3.6 .9-.3-.9zM189.9 160.2l3.6 .9h-3.6z"/>
<path d="M190.4 161.1l3.4 1.1-.3-1.1zM190.4 161.1l3.4 1.1h-3.7z"/>
<path d="M191.6 162.2h2.2zM191.6 162.2h2.2z"/>
<path d="M191.6 162.2l2.8 1.9-.6-1.9zM191.6 162.2l2.8 1.9h-2.2z"/>
<path d="M189.6 164.1l5 .6-.2-.6zM189.6 164.1l5 .6h-5.2z"/>
<path d="M192.4 164.7l2.6 1.6-.4-1.6zM192.4 164.7l2.6 1.6h-2.1z"/>
<path d="M192.3 166.3l3.1 .8v-.8zM192.3 166.3l3.1 .8h-3.1z"/>
<path d="M195.7 166.3h1.5zM195.7 166.3h1.5z"/>
<path d="M195.7 167.1h1.9zM195.7 166.3l1.9 .8h-1.9z"/>
<path d="M196.7 161.8l.5 4.5 .7-4.5zM196.7 161.8l.5 4.5h-1.3z"/>
<path d="M196.2 160.2l3 .9-.3-.9zM196.2 160.2l3 .9h-3z"/>
<path d="M196.8 161.1l2.6 .7-.2-.7zM196.8 161.1l2.6 .7h-2.7z"/>
<path d="M197.9 161.8l1.6 .3-.1-.3zM197.9 161.8l1.6 .3h-1.5z"/>
<path d="M198 162.1l1.5 4.7 1.4-4.7zM198 162.1l1.5 4.7h-.3z"/>
<path d="M199.5 161.9h1.5zM199.5 161.9h1.5z"/>
<path d="M199.5 161.9l1.4 .2 .1-.2zM199.5 161.9l1.4 .2h-1.4z"/>
<path d="M199.8 161.1l3.1 .8-.1-.8zM199.8 161.1l3.1 .8h-3.4z"/>
<path d="M201 161.9h1.9zM201 161.9h1.9z"/>
<path d="M201 161.9l2.6 4.4-.7-4.4zM201 161.9l2.6 4.4h-2.1z"/>
<path d="M200.1 160.2l3 .9v-.9zM200.1 160.2l3 .9h-3.3z"/>
<path d="M201.1 166.3l2.8 .8v-.8zM201.1 166.3l2.8 .8h-2.8z"/>
</g>
<text font-size="6.3" x="223.3" y="163">P N INTERNATIONAL</text>
<g font-size="5.3">
<text x="165.1" y="173.6">2022</text>
<text x="177.1" y="173.6">NAME</text>
<text x="191.9" y="173.6">SIGN</text>
<text x="203.6" y="173.6">DATE</text>
<text x="175.3" y="182.4">DEEPAK</text>
<text x="254" y="182.4">PRESS COMPONENT</text>
<text x="165.8" y="187">CHD</text>
<text x="176.4" y="191.6">ANANT</text>
<text x="219.8" y="188">EN-8</text>
<text x="253.6" y="191.6">SA-126</text>
<text x="191.9" y="200">ARE IN mm</text>
</g>
<g font-size="4.9">
<text x="165.8" y="177.8">DGN</text>
<text x="175.3" y="177.8">BRIJESH</text>
<text x="250.1" y="175.7">ANCHOR PLATE</text>
<text x="165.8" y="182.4">DRN</text>
<text x="165.1" y="191.6">APPR</text>
<text x="177.8" y="186.6">AMIT</text>
<text x="235.7" y="191.6">REF. NO.</text>
<text x="235.7" y="186.6">DRG NO.</text>
<text x="253.6" y="186.6">SA-126</text>
<text x="278.7" y="186.6">SCALE</text>
<text x="188.7" y="196.8">ALL DIMENSIONS</text>
<text x="281.2" y="199.7">00</text>
</g>
<text font-size="4.4" x="151" y="195.1">REV. DATE</text>
<text font-size="4" x="76.6" y="112.5">±0.05</text>
<g font-size="3.7">
<text x="250.7" y="148.4">STEP</text>
<text x="275.2" y="148.4">: FINAL</text>
<text x="250.7" y="154.1">OPERATION</text>
<text x="275.2" y="154.1">: FINISH</text>
</g>
<text font-size="2.6" x="217.1" y="167.7">C-12 AMAUSI INDUSTRIAL AREA, NADAR GANJ, LUCKNOW</text>
<text font-size="2" x="205.2" y="160.1">R</text>
</svg>
